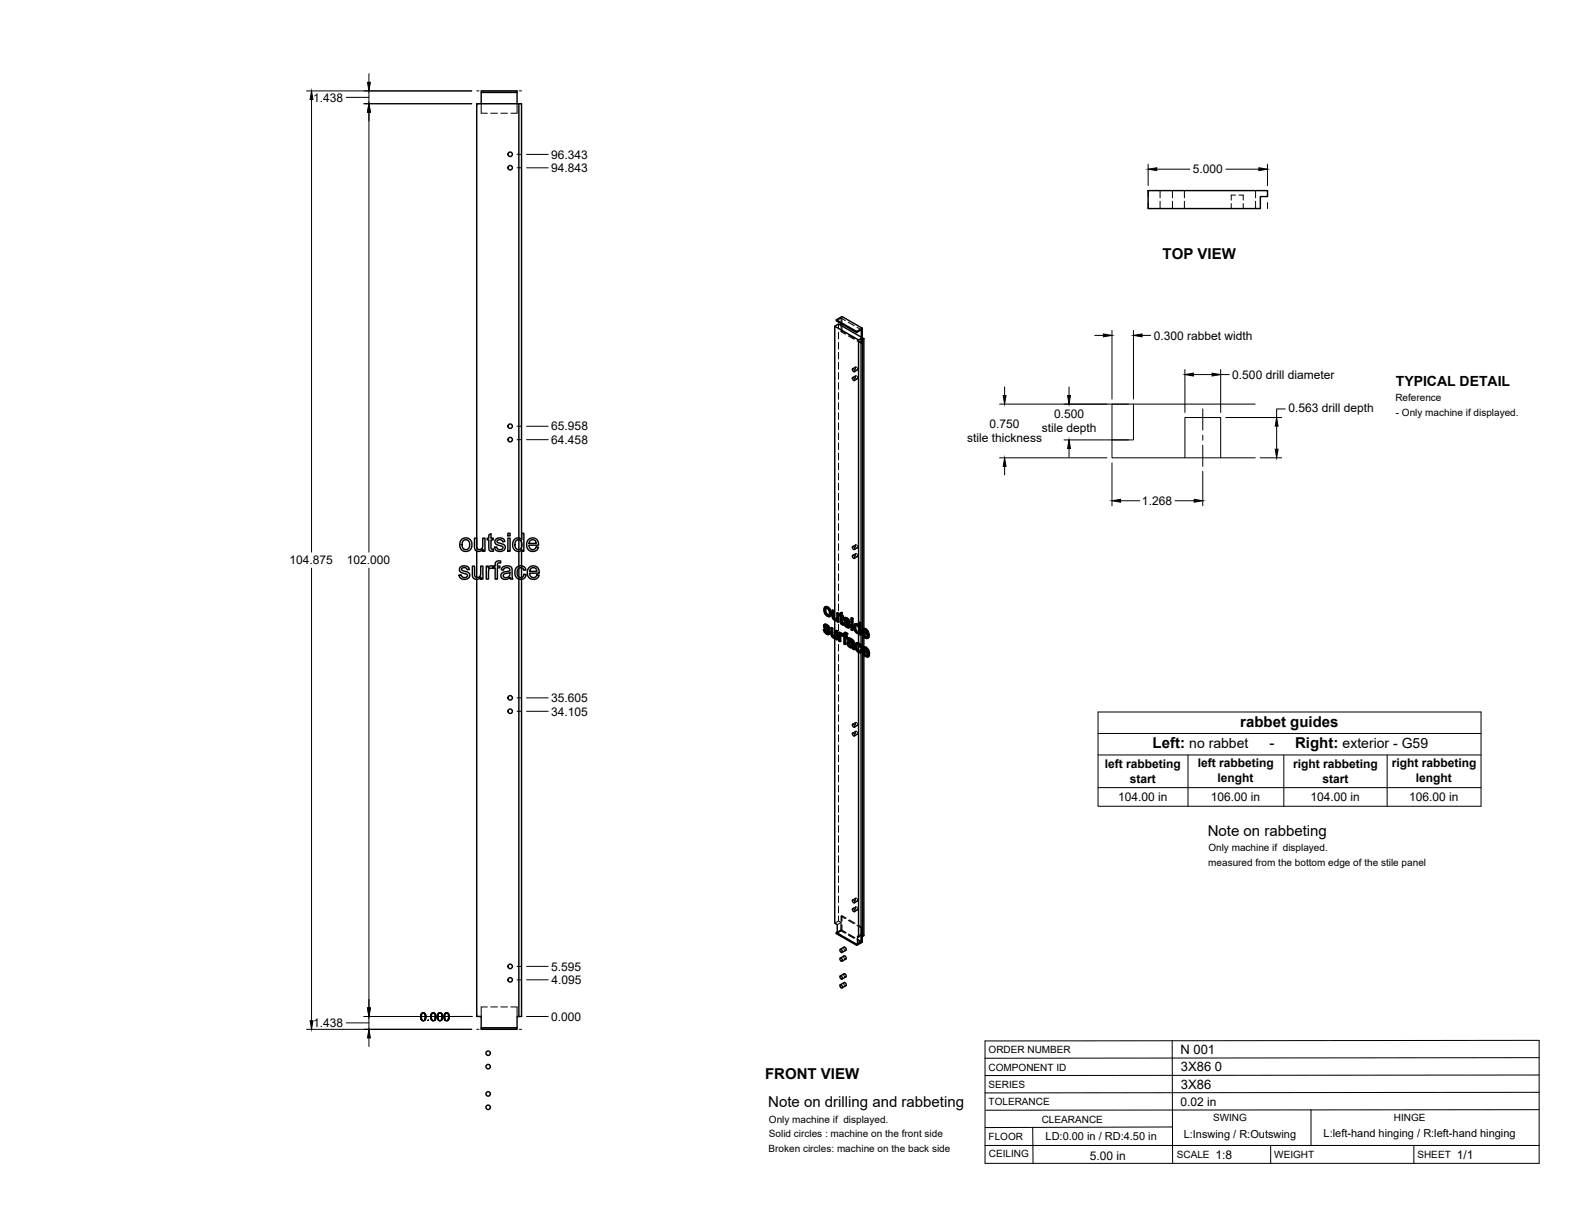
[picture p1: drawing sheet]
<svg xmlns="http://www.w3.org/2000/svg" width="559mm" height="432mm" viewBox="0 0 559 432" stroke-linecap="round" stroke-linejoin="round" font-family="sans-serif">
<!-- layer: Visible -->
<g fill="none" stroke="#000" stroke-width=".51">
<path d="M170.7 32.8v4M183.5 32.8h-12.8v-.6h12.8v4.6M184.1 36.8v154.1M407.4 67.6h42.3v2.1h-2.5v4.3h-39.8zM296.2 115.7l1.3-.7 9 5.1M296.7 113.5l2-1.2 7.2 4.2M298.4 114.8v.7M303.9 117.6l-7.2-4.1v.3l7.2 4.2M305.9 116.5l-2 1.1v.4l1.7-1v2.6M305.9 116.5v3.3M302.5 134l.6 .1 .2 .9-.6-.2zM302.5 130.8l.6 .2 .2 .8-.6-.1z"/>
<path d="M304.6 120.6l-8.4-4.9-.1 103.6-.2-.4h-.2v-2.1M304.6 120.6l.9-.5v108.8M304.6 120.6v101.1M305.5 120.1l.5 .3M306 120.4v102.7M306.5 120.1v102.8M306.5 120.1l-.5 .3M163.8 191.4l1-.5a2.33 2.33 0 0 1 2.6 2.9 2.33 2.33 0 0 1-3.8 1.1l-.4-1a2.67 2.67 0 0 1 .6-2.5zM164.3 191.9l.6-.4h.7l.9 .8 .1 1.5-.7 1.1h-1.2l-.6-.6-.2-1.4zM168.3 190.9h.8v2.6a1.14 1.14 0 0 0 1.2 1.5 1.14 1.14 0 0 0 1-1.6v-2.5h.8v4.7h-.7v-.7a1.63 1.63 0 0 1-2 .7 1.63 1.63 0 0 1-1.1-1.8zM169.1 195.5v9.4M173.4 189.8l.8-.5v1.6h.8v.7h-.8v3l.2 .2 .6 .1 .1 .6-.6 .1a1.04 1.04 0 0 1-1.1-1.4v-2.6h-.6v-.7h.6z"/>
<path d="M175.9 191.3l1.4-.4a1.54 1.54 0 0 1 1.8 1.2l-.8 .1a.96 .96 0 0 0-1-.8 .96 .96 0 0 0-.9 1l2.1 .7a1.42 1.42 0 0 1 .6 1.9 1.42 1.42 0 0 1-1.9 .6l-.9-.2-.7-.6-.2-.6 .8-.1a1.08 1.08 0 0 0 1.1 1 1.08 1.08 0 0 0 1.1-1.1l-1.9-.7a1.2 1.2 0 0 1-.6-2zM180.2 190.9h.8v4.7h-.8zM180.2 189.2h.8v.9h-.8zM182.5 191.4a1.72 1.72 0 0 1 2.6 .1v-2.3h.8v6.4h-.8v-.6a1.98 1.98 0 0 1-2.5 .2 1.98 1.98 0 0 1-.7-2.4zM183 191.9l.9-.4 .9 .4 .4 1.2-.2 1.2a1.26 1.26 0 0 1-1.7 .6 1.26 1.26 0 0 1-.6-1.6zM184.1 191.5v3.5M184.1 195.6v5.3M185 191.4v-154.6h-15.9v157.4M185 192.4v1.8M185 195.1v5.7M187.4 191.5a2.14 2.14 0 0 1 2.6-.4 2.14 2.14 0 0 1 1.1 2.3h-3.5l.2 .8a1.29 1.29 0 0 0 1.3 .8 1.29 1.29 0 0 0 1.1-.9l.9 .1-.5 .8a2.33 2.33 0 0 1-3.2 0 2.33 2.33 0 0 1-.2-3.1zM188.1 191.9l1.2-.4a1.27 1.27 0 0 1 1 1.3h-2.6z"/>
<path d="M302.5 197.1l.6 .1 .2 .9-.6-.2zM302.5 193.9l.6 .2 .2 .8-.6-.2zM163.3 201.3l1-.5h1a1.35 1.35 0 0 1 1.2 1.3l-.8 .1a1.01 1.01 0 0 0-.9-.8 1.01 1.01 0 0 0-1 .7l2.6 1.3a1.64 1.64 0 0 1-.3 1.9 1.64 1.64 0 0 1-2 .2l-.7-.3-.4-.6-.1-.5 .7-.1a1.09 1.09 0 0 0 1.1 1 1.09 1.09 0 0 0 1.1-1l-1.8-.8a1.18 1.18 0 0 1-.7-1.9zM167.6 200.9h.8v2.5a1.14 1.14 0 0 0 1.1 1.5 1.14 1.14 0 0 0 1-1.6v-2.4h.8v4.6h-.7v-.7a1.63 1.63 0 0 1-1.9 .7 1.63 1.63 0 0 1-1.1-1.8zM169.1 205.6v155.1h1.6v4M172.5 200.9h.7v.7a1.12 1.12 0 0 1 1.8-.6l.7-.1v-.5a1.33 1.33 0 0 1 .6-1.3 1.33 1.33 0 0 1 1.4 0l-.1 .7a.7 .7 0 0 0-.8-.1 .7 .7 0 0 0-.3 .7v.5h.9v.6h-.9v4h-.8v-4h-.7v-.4l-.2 .6a1.02 1.02 0 0 0-1.2 .1 1.02 1.02 0 0 0-.3 1.3v2.4h-.8zM178.2 201.4l1.4-.6 1.3 .1 .5 .4 .5 4.2h-.8l-.1-.6a1.75 1.75 0 0 1-2 .7 1.75 1.75 0 0 1-1.3-1.7l.8-.9 1.5-.3a.68 .68 0 0 0 .9-.6 .68 .68 0 0 0-.9-.7 1.11 1.11 0 0 0-1.4 .9l-.8-.1zM178.7 203.8l2-.6a1.19 1.19 0 0 1-.6 1.6 1.19 1.19 0 0 1-1.6-.7zM183.3 201.3a1.97 1.97 0 0 1 3.3 .9l-.8 .1a1.29 1.29 0 0 0-1.7-.7 1.29 1.29 0 0 0-.6 1.7l.1 .9 .6 .6a1.16 1.16 0 0 0 1.7-1l.8 .1-.4 1a2.1 2.1 0 0 1-2.6 .4 2.1 2.1 0 0 1-1-2.5zM184.1 201.6v3.1M184.1 205.5v155.2M185 205.5v155.2h-.9"/>
<path d="M185 201.4v3.5M187.7 201.4a2.15 2.15 0 0 1 2.5-.4 2.15 2.15 0 0 1 1.1 2.4h-3.4l.2 .7a1.29 1.29 0 0 0 1.2 .8 1.29 1.29 0 0 0 1.2-.9l.8 .1-.5 .8a2.34 2.34 0 0 1-3.2 0 2.34 2.34 0 0 1-.1-3.3zM188.3 201.8l.6-.4 .9 .1 .5 .6 .2 .6h-2.6zM292.7 215.3l.6-.1 .5 .2zM292.7 215.3l-.4 .6v1l.9 1.5a.93 .93 0 0 0 1.4 .1M292.8 216.6l.2 1M293 217.6l.2-.1 .6 .6-.3 .1zM293.1 215.8l-.1 .7M293.2 217.5l-.2-.9a.5 .5 0 0 1 .1-.8 .5 .5 0 0 1 .7 .4l.4 .7 .1 1-.2 .3h-.6M293.5 215.5l.9 .9 .2-.1 .4 1.3M293.8 218.1l.3 .1M293.8 215.4l.8 .9"/>
<path d="M294.4 216.4l.3 1.3 .3-.1-.2 .8M294.7 217.7l-.1 .8 .2-.1-.4 .3M295.3 216.6l.6 .1v2.2M295.7 219l.2 .5 .2-.2 .3 .3M295.9 219.5l.3 .3 .6-.1-.2 .2M295.9 216.7l-.6-.1v2.2l.3 .8 .5 .6M296.2 219.8l.4 .1M296.9 217.5l.7 .1v3l-.3 .2v-3M297.6 217.6l-.7-.1v1.9l-.3 .5M298.1 218h-.3v.4l.3 .2 .1 2.4 .4 .5 .7 .1-.1-.5-.4 .1M298.1 217.5l.7-.2v1M298.6 217.4v1.1l.6 .1"/>
<path d="M298.6 218.5l.6 .1-.2 .5v-.4M298.8 217.3l-.7 .2v.7l-.3-.2M298.8 219v1.8M299 219.1l-.4-.2v2h.3M299.6 219.2l.9 .1M299.8 219.9l.4 .3M299.9 219.1l-.4 .2M299.9 219.2l.6 .1 .6 .4M300 219.7v.1M300 220v-.2l-.2 .1 .1-.2 1.4 1.1M300.1 219.1l-.6 .2-.1 .6 1.5 1.9-.1 .5M300.3 219.4l.5 .4 .3-.1 .3 .5"/>
<path d="M300.8 219.8l.4 .5 .2-.1 .2 .5-.3 .1-.1-.5M302 219.3l.6 .1zM302 219.3v.6l.4 .2M302.6 219.4l-.2 .7v-.6M292.1 223.4l.5 .1M292.5 221.6l.9 .1M292.6 223.5l.2-.1 .2 .6-.2 .1zM292.7 222.3l.4 .3M292.7 222.5l1.4 1.1M292.7 221.5l-.3 .2M292.8 224.1l.5 .5h.5M292.8 221.6l.6 .1 .5 .4"/>
<path d="M292.8 223.4h-.7l.6 1.1 .8 .6 .7-.1M292.9 222.7l1.5 1.3M292.9 222.1h.1M292.9 222.4l-.2-.3 .6 .2 .5 .7 .4 .2M293 224l.5 .4M293 221.5l-.7 .3-.1 .6 1.5 1.7v.6M293.2 221.8l.5 .4 .2-.1 .4 .4M293.3 224.6l.4 .1M293.7 222.2l.4 .5 .2-.1 .1 .5-.2 .1-.1-.5M293.8 224.6l-.1 .1M293.9 223.7l.3 .4 .2-.1 .1 .5M294.2 224.1l.1 .5 .2-.1-.1 .4"/>
<path d="M294.3 224.6l-.1 .4 .2-.1-.3 .2M294.8 222.8l.7 .1v2.2M295.3 223.1v2.1l.2-.1 .2 .5M295.3 225.3l.2 .4 .2-.1 .3 .3M295.5 225.7l.3 .3h.6M295.5 222.9l-.7-.1 .1 2.6 .8 1h.8M295.8 226l.4 .1M296.2 226.5v101.1l.9 .5v2.6l-.4 .2v.4l7.2 4.1v-.4l-7.2-4.1M296.2 220.2v5.7M296.4 226l-.2 .1M296.4 225.9l-.2 .2M296.5 223.8l.7 .1v3l-.3 .1v-3"/>
<path d="M296.5 226.4v.4l.4 .2M296.5 226.4l-.1 .1M297 220.1l-.9 .1M297 220.1v.5l.3 .2M297 220.1l-.2 .1M297.2 223.9l-.7-.1-.1 2.1M297.6 224.4l.6 .1v.4l.3-.2M298 224.6v.5l.8-.3M298.1 225.5l.2 2-.2 .2v-1.6M298.2 224.5l-.6-.1v3l.5 .3M298.3 224.8h.5l.4 .3M298.4 225.3v.1"/>
<path d="M298.6 224.9l.4 .4M298.6 220.9l.4 .2M298.7 221.1h.5M298.9 225.7l-.7-.3 .1 .6M299 221.3l.1 .5M299 225.2v.4l.4 .2v2.6l.4 .3M299 225.4l-.1 .3M299 225.6l-.1 .1M299.3 221l.4 .1M299.7 224.5h.7l.4 .3M299.7 221.1l.2-.1 .2 .6-.2 .1zM299.8 220.1l1.5 1.1"/>
<path d="M299.8 225.7l.8 .1-.2 .6v-.4M299.9 224.4l-.3 .1M299.9 221.7l.5 .5h.5M299.9 221l-.4-.1a1.37 1.37 0 0 0 .8 1.6l1 .2M300 220.3l1.5 1.3M300.1 225.1v.5M300.1 226.2v2.4l-.3 .1v-2.6l.6 .3M300.1 224.6l.7 .2-.3 .5v-.4M300.1 221.6l.5 .4M300.4 224.5l-.9 .1-.1 .8-.4-.2h.4M300.4 222.2l.4 .1M300.5 225.3l-.6-.2-.1 .6 .8 .1"/>
<path d="M300.9 227.8l.5-.1 1 .3M300.9 222.3h-.1M301 228.6l.2 .4 .2-.1 .4 .3M301 221.3l.3 .4 .2-.1 .1 .5M301.1 228.3l.3 .6M301.1 227.7l-.3 .1M301.1 227.1l.2-.1-.2 .3zM301.2 229l.3 .3h.7M301.2 228.3h-.1M301.2 226.5l.8 .1 .6 .4M301.2 228.3h.2a.76 .76 0 0 1 .9 .9l-.3 .3M301.3 228.3l-.1 .1"/>
<path d="M301.3 227l.9 .5a.37 .37 0 0 1 .2 .6 .37 .37 0 0 1-.6-.1l-.6-.2M301.3 221.7l.1 .5 .2-.1-.1 .4M301.4 227.7l-.8 .2 .1 1.1 .9 .7 .8 .1 .1 .4 .4 .3M301.4 222.2l-.1 .5 .2-.2-.3 .2M301.4 226.4l-.5 .1M301.5 229.3h.8M301.8 226.7l1.1 .7M302 220.4l.6 .1zM302 220.4v3l.4 .3M302 226.6l-.6-.2-.5 .1-.3 .5 .5 .3M302.3 227.1l.3 .4 .3-.1 .1 .4M302.6 220.5v3l-.2 .2v-3"/>
<path d="M302.6 227.5l.2 .5 .2-.1 .1 2M302.8 228v2.1l.3-.2 .1 .5-.3 .1-.1-.4M303.4 222.7l.2 1M303.4 221.4h.8l.5 .4M303.6 222l.6 .1 .5 1v1l-.3 .3-.3-.1M303.6 222l-.2 .7 .2-.1 .2 1M303.6 223.7l.2-.1 .5 .6h-.3zM303.6 221.9v.1M303.7 221.3l-.4 .2M303.8 221.9l-.2 .7M303.8 229.5l.2 .9 .2-.1 .6 .6M303.9 228.1l1 .1 .6 .6"/>
<path d="M303.9 228.1l-.2 .1M304 230.5l.5 .5h.6M304 221.5l.7 .3M304.1 228l-.2 .1M304.2 228.6l-.2 .7M304.2 221.4l-.5-.1a2.06 2.06 0 0 0 .1 3.2l.6 .3 .4-.1M304.5 228.3l.7 .7 .3-.2 .3 .9-.2 .2-.4-.9M304.6 228.7l.6 1 .4 .2M304.6 228.7h-.6l-.2 .4 .4 1.2M304.6 222.7v1.5h-.3M304.6 228.8v2M304.6 231.5v100.9"/>
<path d="M304.7 220.9l.7 .1v4.1l-.2 .2v-4.2M304.8 228.2l-.9-.1a2.18 2.18 0 0 0 .7 3.4l.7 .1M304.8 224.7v.3l.4 .3M304.8 224.7l-.2 3.4M305.2 230.7l.4 .3M305.4 221l-.7-.1v1.5l-.3-.5M305.5 231.4v100.5l-.9 .5M305.5 229.8v.8M305.6 231l.2-.2-.5 .8zM305.8 230.8l-.4-.3-.4 .6-.5-.1M306 223.1h1.1l.9 .9M306 225.4v4.5"/>
<path d="M306 231.7v100.5M306.2 229.7l1.1-.1 .8 .9M306.3 230.6l1.5 .9-.5-1.1a.51 .51 0 0 0-.6-.3 .51 .51 0 0 0-.4 .5l.3-.1 1.1 .7M306.4 225.4l.6 .6 .6-.1M306.4 223.6l.8 .2 .5 1.1-1.5-.8M306.4 223.6l-.2 .5 .2-.2 1.2 .7M306.4 224.6l.2 .7M306.5 232.4v99.6l-.5 .2M306.5 224.7v.2M306.5 226v3.5M306.6 223.5l-.2 .4 .1-.3M306.6 231.2l.2 .6"/>
<path d="M306.6 231.9l.5 .6h.6M306.7 230.1l-.1 .4M306.9 223.2l.9 .9 .2-.1 .3 1.3M307 226h.4M307.1 229.8l.8 .9 .2-.2 .4 1.4M307.1 232.5l.4 .1M307.1 223.1l-.6-.2-.6 .5v1.8l.6 .9 .8 .4h.5l.5-.6M307.3 229.6l-.6-.1-.7 .4v1.6l.6 1.1 .9 .5h.3l.7-.6M307.5 226h-.1M307.6 232.5l-.1 .1M307.6 225.7l.5 .4M307.8 224.1l.3 1.4 .2-.2-.2 .2"/>
<path d="M307.8 232.3l.5 .3M307.9 230.7l.4 1.3 .2-.1-.2 .1M308.1 225.6l-1.9-1.1 .2 .9 .2-.1 .6 .5M308.3 232.2l-2-1.2 .3 .9 .2-.1 .5 .6M308.3 225.9l-.5 .6M308.3 225.9l-.4-.3-.5 .4M308.5 232.5l-.5 .5M308.5 232.5l-.5-.3-.5 .4M302.5 257l.6 .1 .2 .9-.6-.2zM302.5 260.1l.6 .2 .2 .8-.6-.2zM302.5 319.3l.6 .2 .2 .8-.6-.2zM298 336.9l.7 .2 .1 .8-.6-.2z"/>
<path d="M298.1 340l1.6-.9 .5 .7-.1 .5M298.1 336.8l1.6-.8 .5 .7-.1 .5M300.1 337.2l-1.4 .7M302.5 322.4l.6 .2 .2 .8-.6-.2zM305.5 331.9l.5 .3M305.6 332v2.4l-1.4 .8v-3l.4 .2M305.6 334.1l-1.7 .9M305.9 332.1v2.1l-2 1.2M298 346.3l.7 .2 .1 .8-.6-.2zM298 349.5l.7 .1 .1 .9-.6-.2zM298 340l.7 .2 .1 .8-.6-.2zM299.5 345.5l-1.4 .8"/>
<path d="M299.5 348.6l-1.4 .8M299.5 345.5l.6 .4v.7M299.5 348.6l.6 .4v.7M300.1 346.6l-1.4 .8M300.1 349.7l-1.4 .8M300.1 340.3l-1.4 .8M170.7 364.7h12.8v.5h-12.8zM184.1 360.7h-.6v4"/>
<circle cx="181" cy="59.5" r=".79"/>
<circle cx="181" cy="54.7" r=".79"/>
<circle cx="181" cy="151.2" r=".79"/>
<circle cx="181" cy="156" r=".79"/>
<circle cx="181" cy="247.6" r=".79"/>
<circle cx="181" cy="252.4" r=".79"/>
<circle cx="181" cy="342.9" r=".79"/>
<circle cx="181" cy="347.7" r=".79"/>
<circle cx="173.2" cy="378.4" r=".79"/>
<circle cx="173.2" cy="373.7" r=".79"/>
<circle cx="173.2" cy="388.1" r=".79"/>
<circle cx="173.2" cy="392.9" r=".79"/>
</g>
<!-- layer: Hidden -->
<g fill="none" stroke="#000" stroke-width=".35">
<path d="M170.7 36.8v3.4h2.2M183.5 36.8v3.4h-2.2M174.1 40.2h2.4M177.7 40.2h2.4M411.6 67.6v2.6M411.6 71.4v2.6M416 67.6v2.6M416 71.4v2.6M420.2 67.6v2.6M420.2 71.4v2.6M436.8 72.2v1.8M438.4 69.2h-1.6v1.8"/>
<path d="M439.6 69.2h1.5v1.8M441.1 72.2v1.8M445.5 67.6v2.6M445.5 71.4v2.6M297.5 115v1.7M297.5 117.9v2.4M298.4 112.9v1.9M298.4 115.5v2.2M298.4 112.9l-1.7 .9M298.4 112.9l1.5 .8M298.7 117.5l-.3 .2 1.5 .9M298.7 112.3v2"/>
<path d="M298.7 115.5v2M298.7 117.5l1.5 .9M301 114.3l2 1.2M301 119.2l2 1.2M301.3 119l2.1 1.2M304.1 116.1l1.5 .9M305.6 119.6v2.2l.3-.2v-1.8M297.5 121.5v2.3M297.5 125v2.4M297.5 128.6v2.4M297.5 132.2v2.4M297.5 135.7v2.4"/>
<path d="M297.5 139.3v2.4M303.5 133.4a.56 .56 0 0 1 .7 .3 .56 .56 0 0 1-.3 .7l-.4-.5zM303.5 130.3a.58 .58 0 0 1 .7 .3 .58 .58 0 0 1-.3 .7l-.4-.5zM303.6 133.3l-1 .6M303.6 130.2l-1 .6M304.1 120.9l1.5 .9M304.2 134.4l-1 .6M304.2 131.3l-1 .6M304.4 120.8l1.5 .8M297.5 142.9v2.4M297.5 146.5v2.3M297.5 150v2.4"/>
<path d="M297.5 153.6v2.4M297.5 157.2v2.4M297.5 160.7v2.4M297.5 164.3v2.4M297.5 167.9v2.4M297.5 171.5v2.3M297.5 175v2.4M297.5 178.6v2.4M169.1 194.2v1.3M184.1 190.9v.6M184.1 195v.6M185 191.4v1"/>
<path d="M185 194.2v.9M297.5 182.2v2.4M297.5 185.7v2.4M297.5 189.3v2.4M297.5 192.9v2.4M297.5 196.5v2.3M303.5 196.5a.56 .56 0 0 1 .7 .3 .56 .56 0 0 1-.3 .7l-.4-.5zM303.5 193.4a.58 .58 0 0 1 .7 .3 .58 .58 0 0 1-.3 .7l-.4-.5zM303.6 196.4l-1 .6M303.6 193.3l-1 .6M304.2 197.5l-1 .6M304.2 194.4l-1 .6"/>
<path d="M169.1 204.9v.7M184.1 200.9v.7M184.1 204.7v.8M185 200.8v.6M185 204.9v.6M292.5 216.2l.4 1.4-.3 .1M292.9 217.6l.9 .9-.3 .1M292.9 215.2l-.6 1.2M293.1 215.8l-.1 .1M293.2 215.8h.6l-.3 .1M293.8 215.8l.5 .6-.2 .1M293.8 218.5l.6 .2-.2 .1"/>
<path d="M294.3 218.1l-.2 .1M294.3 216.4l.2 .8-.2 .3M294.5 217.4l-.4 .8M294.6 218.6l-.2 .1M295.5 216.4v2.4l-.2 .1M295.5 218.8l.1 .4-.2 .2M295.6 219.2l.3 .5-.2 .1M296.2 219.4l-.1 .8 .3-.2-.5-.3M296.8 219.7h.1M296.9 219.7l-.2 .1M297.1 219.5l-.3 .2M297.1 217.4v1.8l-.3 .5"/>
<path d="M297.2 220l-.2 .6M297.5 200v2.4M297.5 203.6v2.4M297.5 207.2v2.4M297.5 210.8v2.3M297.5 214.3v2.4M297.5 217.9v2.4M298 218.3l.3 .2-.2 .1M298 217.9l-.2 .5M298.1 218l.2 .1M298.3 218.5l.1 2.4-.2 .1M298.3 217.3l-.2 .9"/>
<path d="M298.6 218.9l.2-.2v.3M298.8 218.7l.4 .3M299.6 219.6l.1 .4-.3 .2M299.6 219.2l-.3 .5M299.8 219.1l-.4 .3M300.1 219.6l-.1 .1M300.1 219.6l.4 .1-.2 .1M300.5 219.7l.4 .4-.2 .1M302.2 219.1l-.2 .8M302.2 219.7l.4 .3M292.4 223.2l.3 1-.2 .1M292.4 222l.1 .4-.2 .1"/>
<path d="M292.5 221.6l-.3 .5M292.5 222.4l.3 .5-.2 .1M292.7 221.5l-.4 .3M292.7 224.2l.8 .7-.2 .1M292.8 222.1l.2-.1-.1 .1M292.8 222.9l1.1 1-.2 .2M292.9 222l-.2 .1M293 222l.4 .1-.2 .1M293.4 222.1l.4 .3-.2 .2M293.5 224.9l.5 .1-.2 .2M293.8 222.4l.2 .5-.2 .1M293.9 224.5l-.1 .1"/>
<path d="M293.9 223.9l.2 .4-.2 .1M294 222.9l.4 .2M294.1 224.3l-.2 .2M294.3 225h-.3M295 222.7l.1 2.3-.2 .1M295.1 225l.1 .5-.2 .1M295.2 225.5l.3 .4-.2 .1M295.5 225.9l.4 .4-.2 .1M295.9 226.3l.9-.1-.2 .1M296.2 225.9v.6M296.4 220h.8l-.2 .1M296.4 226h.1"/>
<path d="M296.5 225.9l-.2 .2M296.7 225.8l-.3 .2M296.7 223.6v1.9l-.3 .4M296.8 226.2l-.3 .6M296.8 226.7l.4 .2M297.2 220.4l.4 .2M297.5 221.5v2.4M297.5 225v2.4M297.5 228.6v2.4M297.5 232.2v2.4M297.5 235.8v2.3M297.5 239.3v2.4"/>
<path d="M297.9 224.3v3l-.3 .1M297.9 227.3l.4 .2M298.2 224.9v.1M298.4 220.9l.2 .3-.2 .1M298.4 224.7l-.4 .4M298.5 225.3h-.1M298.5 225.2l.3 .1-.2 .1M298.6 221.2l.4 .3-.3 .1M298.8 225.3l.3 .3M299 221.5l.3 .1M299 225.4l.2-.2-.1 .4M299.1 225.6h-.1"/>
<path d="M299.2 225.1l-.2 .2M299.2 225.5l.4 .2-.2 .1M299.2 225.2l-.2 .4M299.4 225.2l.2 .1M299.5 220.9l.3 .9-.2 .1M299.6 225.7v2.6l-.2 .1M299.6 228.3l.5 .3M299.7 220l.3 .5-.3 .1M299.7 224.6l-.1 .7-.2 .1M299.8 224.4l-.4 .3M299.8 221.8l.8 .7-.2 .1M299.8 226.1l.3-.1v.2"/>
<path d="M299.9 225.1h.2M300 220.5l1.1 1.1-.3 .1M300.1 226l.5 .3M300.1 225h.3l-.2 .1M300.4 225l.3 .2M300.6 222.5l.6 .2-.3 .1M300.8 228.2l.2 .7-.2 .1M300.8 226.9l.5 .3M300.9 227.8l-.4 .5M300.9 220.1l.2 .4-.2 .2M301 227.7l-.4 .2M301 228.9l.7 .7-.3 .1"/>
<path d="M301 226.5l-.4 .5M301.1 222.1l-.2 .1M301.1 222.1l-.2 .2M301.1 221.6l.1 .3-.2 .1M301.1 226.4l-.3 .2M301.1 220.5l.5 .2M301.2 221.9l-.1 .2M301.3 228.2h.2zM301.3 228.2v.1M301.3 228.2l-.2 .1M301.3 227h.1M301.4 222.6l-.2 .1"/>
<path d="M301.5 228.2l1.1 .3-.2 .1M301.5 226.9l.5 .1-.3 .1M301.7 229.6l.5 .1-.3 .1M302 227l.5 .5-.3 .1M302.2 229.7h.4l-.2 .1M302.2 220.3v3l-.2 .1M302.2 223.3l.4 .2M302.4 228l.2 .1M302.4 229.3l-.2 .1M302.5 227.5l.1 .5-.2 .1M302.5 229.2l-.2 .1M302.6 228.5l-.1 .6-.2 .2"/>
<path d="M302.6 228l-.2 .2M302.6 229.7l.1 .4-.2 .1M302.7 230.1l.5 .3M303.1 222.3l.2 .9-.2 .2M303.3 221.6l-.4 .9M303.3 223.2l.4 .8-.2 .2M303.5 221.3l-.5 .4M303.6 229.1l.3 1.3-.2 .2M303.7 224l.5 .6-.2 .1M303.7 228.3l-.3 .9M303.8 221.8h.5l-.2 .2M303.8 221.8l-.2 .1"/>
<path d="M303.8 221.8v.1M303.9 230.4l.9 .9-.3 .2M303.9 228.1l-.4 .4M304.2 228.6l-.2 .1M304.2 224.6l.8-.1-.2 .1M304.3 221.8l.5 .6-.2 .2M304.6 228.1v.6l.2-.1h-.6M304.6 221.7v1M304.6 230.8v.7M304.7 221.8l.2 .4M304.8 228.6l.4 .4-.3 .1M304.8 224.2l-.2 .6"/>
<path d="M304.8 222.4l.2 1.1-.2 .1M304.9 220.7v1.5l-.2 .2M305 223.5l-.4 .8M305 224.5l-.2 .5M305 224.9l.4 .2M305.2 229l.2 .6-.2 .1M305.2 231h-.1M305.4 229.6l.4 .1M305.4 230.5l-.4 .6M305.5 230.6v.9l-.7-.2M305.5 228.9v.9M305.9 224l.4 1.3-.3 .1"/>
<path d="M306 223.1v2.3M306 229.9v1.8M306.1 230.5l.3 1.4-.2 .1M306.2 224.5l.2-.2v.3M306.3 225.3l.9 1-.2 .1M306.3 223l-.6 1.1M306.3 231l.2-.1 .1 .3M306.4 224.3l1.9 1.2M306.4 231.9l.9 .9-.2 .1M306.4 229.6l-.5 1.1M306.5 222.9l.1 .6M306.5 224v.7"/>
<path d="M306.5 224.9v1.1M306.5 229.5v2.9M306.5 230.9l2 1.1M306.6 223.5h.6l-.3 .1M306.7 230.1h-.1M306.8 230l.5 .1-.2 .1M307.2 223.5l.5 .5-.2 .2M307.2 226.3l.7 .1-.2 .1M307.3 230.1l.5 .6-.2 .1M307.3 232.8l.8 .2-.3 .1M307.6 225.9h.1M307.6 225.9l-.1 .1"/>
<path d="M307.6 224.6l.3 .2M307.7 225.9l-.3 .1M307.7 232.5h.1M307.7 224.1l.2 .7-.2 .1M307.7 231.2l.3 .1M307.7 232.5h-.1M307.8 230.7l.2 .6-.2 .2M307.9 225.6l-.3 .3M308 232.2l-.3 .3M308 226.4h-.1M308.2 232.9l-.1 .1M297.5 242.9v2.4"/>
<path d="M297.5 246.5v2.4M297.5 250v2.4M297.5 253.6v2.4M297.5 257.2v2.4M303.5 259.5a.58 .58 0 0 1 .7 .3 .58 .58 0 0 1-.3 .8l-.4-.5zM303.5 256.4a.58 .58 0 0 1 .7 .3 .58 .58 0 0 1-.3 .8l-.4-.5zM303.6 259.5l-1 .5M303.6 256.3l-1 .6M304.2 257.5l-1 .5M297.5 260.8v2.3M297.5 264.3v2.4M297.5 267.9v2.4"/>
<path d="M297.5 271.5v2.4M297.5 275v2.4M297.5 278.6v2.4M304.2 260.6l-1 .5M297.5 282.2v2.4M297.5 285.8v2.3M297.5 289.3v2.4M297.5 292.9v2.4M297.5 296.5v2.4M297.5 300.1v2.3M297.5 303.6v2.4M297.5 307.2v2.4"/>
<path d="M297.5 310.8v2.3M297.5 314.3v2.4M297.5 317.9v2.4M303.5 318.7a.58 .58 0 0 1 .7 .3 .58 .58 0 0 1-.3 .8l-.4-.5zM303.6 318.7l-1 .6M304.2 319.8l-1 .6M296.2 327.6l1.3-.8 .9 .5-1.3 .8M297.5 321.5v2.4M297.5 325.1v1.7M298.4 328.1v1.8l-1.3 .8v.4l1.5 .8M298.4 326.9v-1.8l.3-.2v2M298.4 327.3v3l-1.3 .8"/>
<path d="M298.4 329.9l1.8 1.1M298.4 325.1l1.5 .9M298.4 330.3l1.5 .9M298.7 328.1v2l-2 1.2M298.7 324.9l1.5 .9M299.5 339.2a.73 .73 0 0 0 .6 1.1M299.5 336.1a.74 .74 0 0 0 .6 1.1M299.6 332.5l2.1 1.2M301 331.4l2 1.2M301 326.6l2 1.1M301 331.8l2 1.2M301.3 326.4l2.1 1.2"/>
<path d="M301.3 331.6l2.1 1.2M302.7 334.3l1.5 .9M303.5 321.8a.56 .56 0 0 1 .7 .3 .56 .56 0 0 1-.3 .8l-.4-.5zM303.6 321.8l-1 .6M304.1 328.3l1.5 .9 .3-.2M304.1 333.2l1.5 .9M304.1 333.5l1.5 .9M304.2 322.9l-1 .6M304.4 333.4l1.5 .8M304.4 328.2l1.5 .8M305.6 329.2v2.8M305.9 329v3.1"/>
<path d="M306.5 332l-.9-.6-1.4 .8M172.9 357.3h-2.2v3.4M174.1 357.3h2.4M177.7 357.3h2.4M181.3 357.3h2.2v3.4M299.5 345.5a.74 .74 0 0 0 .6 1.1M299.5 348.6a.74 .74 0 0 0 .6 1.1"/>
</g>
<!-- layer: Reference -->
<g fill="none" stroke="#000" stroke-width=".35">
<path d="M169.1 32.2h.8M169.9 36.8h-.8v.8M184.2 36.8h.8v.8M184.2 32.2h.8M183.5 54.8h1.5M183.5 59.5h1.5M407.4 67.6v2.1M407.4 71.9v2.1M449.7 67.6v2.1M449.7 71.9v2.1M183.5 151.2h1.5M183.5 156h1.5"/>
<path d="M402.1 143.4v12.7h-7.6M445.3 143.4h-50.8v19h50.8M420.4 162.4v-14.3h12.7v14.3M183.5 247.6h1.5M183.5 252.4h1.5M169.1 359.9v.8h.8M183.5 342.9h1.5M183.5 347.7h1.5M185 359.9v.8h-.8M169.1 360.7h1.6zM169.1 365.2h.8M184.2 365.2h.8"/>
</g>
<!-- layer: Hidden Narrow -->
<path d="M295.5 218.3l-.2 .1M297.1 219l-.2 .1M293.5 223.5l-.2 .1M295 224.5l-.2 .2M296.7 225.2l-.2 .2M298.3 220.2l-.2 .1M299.6 225l-.2 .1M300.6 221.1l-.2 .2M301.9 228.3l-.3 .1M302.6 228.7l-.2 .1" fill="none" stroke="#000" stroke-width=".35"/>
<!-- layer: Visible Narrow -->
<path d="M295.9 218.4l-.2 .1M293.5 222.9l-.2 .2M295.5 224.6l-.2 .1M298.8 220.5l-.2 .1M300.1 225.3l-.3 .1M300.6 220.6l-.2 .1M301.8 227.8l-.2 .1M303 228.3l-.2 .2M303 229l-.2 .1" fill="none" stroke="#000" stroke-width=".35"/>
<!-- layer: Titleblock -->
<path d="M349.5 369.3l196.6-.2v43.7h-196.6zM415.9 369.3l.1 43.5M546.1 375.3l-196.6 .2M416 399.9l-66.5 .2M465.1 393.7v12.7M546.1 393.7l-196.3 .2M546.1 387.6l-196.6 .2M546.1 381.4l-196.6 .2M349.5 406.4h196.6M366.4 400l.1 12.8M450.8 406.4v6.4M501.6 406.4v6.4" fill="none" stroke="#000" stroke-width=".36"/>
<!-- layer: Custom Tables -->
<path d="M389.6 252.6h135.9v33.5h-135.9zM389.6 260.2h135.9M389.6 267.9h135.9M389.6 279.5h135.9M421.5 267.9v18.2M455.5 267.9v18.2M492.1 267.9v18.2" fill="none" stroke="#000" stroke-width=".35"/>
<!-- layer: FD_Dimensions -->
<g fill="none" stroke="#000" stroke-width=".35">
<path d="M108.8 32.3h58.6M110.5 35.3v160.6M122.8 34.5h8.1M129.1 36.8h38.3M130.9 26.2v3M130.9 32.3v4.5M130.9 39.9v156M186.8 54.8h7.7M186.8 59.5h7.7M407.4 58.3v7.6M449.7 58.3v7.6M410.4 60h11.7"/>
<path d="M434.9 60h11.7M388.4 119h3.1M394.5 117.2v24.4M402.1 117.2v24.4M405.2 119h3M356.4 137.3v3M379.3 137.3v3M420.4 131.1v15.3M423.4 132.9h6.6M433.1 131.1v15.3M433.1 132.9h3M186.8 151.2h7.7"/>
<path d="M186.8 156h7.7M354.6 143.4h45.8M377.5 156.1h22.9M379.3 159.1v3.1M434.9 148.1h19.8M452.9 151.2v8.2M456 145.1h-3.1v3M354.6 162.4h38.1M356.4 165.5v3M394.5 164.2v15.3M397.6 177.7h6.8M416.9 177.7h6.8"/>
<path d="M426.7 167.3v12.2M447.1 162.4h7.6M110.5 201.6v160.6M130.9 201.6v156M186.8 247.6h7.7M186.8 252.4h7.7M186.8 342.9h7.7M186.8 347.6h7.7M108.8 365.2h58.6M122.8 362.9h8.1M129.1 360.7h38.3M130.9 360.7v4.5"/>
<path d="M130.9 368.3v3M186.8 360.7h7.7"/>
</g>
<g fill="#000" stroke="#000" stroke-width=".35">
<path d="M110.5 32.3l.5 3h-1zM130.9 36.8l.5 3.1h-1zM130.4 29.2h1l-.5 3.1zM407.4 60l3-.5v1zM446.6 59.5l3.1 .5-3.1 .5zM391.5 118.5l3 .5-3 .5zM402.1 119l3.1-.5v1zM420.4 132.9l3-.5v1zM430 132.4l3.1 .5-3.1 .5zM355.9 140.3h1l-.5 3.1zM379.3 156.1l.5 3h-1zM378.8 140.3h1l-.5 3.1z"/>
<path d="M452.4 159.4h1.1l-.6 3zM452.9 148.1l.6 3.1h-1.1zM356.4 162.4l.5 3.1h-1zM394.5 177.7l3.1-.5v1zM423.7 177.2l3 .5-3 .5zM130.4 357.6h1l-.5 3.1zM110 362.2h1l-.5 3zM130.9 365.2l.5 3.1h-1z"/>
</g>
<!-- layer: Smart Centers -->
<path d="M426.7 145.1v7.5M426.7 154.4v1.8M426.7 158v7.5" fill="none" stroke="#000" stroke-width=".35"/>
<g font-size="5.3">
<text x="412.5" y="92">TOP VIEW</text>
<text x="440" y="257.8">rabbet guides</text>
<text x="408.9" y="265.4">Left: no rabbet</text>
<text x="450.4" y="265.4">-</text>
<text x="459.5" y="265.4">Right: exterior - G59</text>
<text x="428.5" y="296.6">Note on rabbeting</text>
<text x="271.4" y="382.7">FRONT VIEW</text>
<text x="272.6" y="392.9">Note on drilling and rabbeting</text>
</g>
<text font-size="5" x="495.2" y="136.9">TYPICAL DETAIL</text>
<g font-size="4.6">
<text x="418.8" y="373.8">N 001</text>
<text x="419" y="380.1">3X86 0</text>
<text x="419" y="386.2">3X86</text>
</g>
<g font-size="4.3">
<text x="111.1" y="36">1.438</text>
<text x="195.6" y="56.3">96.343</text>
<text x="195.6" y="61">94.843</text>
<text x="423.2" y="61.5">5.000</text>
<text x="409.3" y="120.5">0.300 rabbet width</text>
<text x="437.2" y="134.4">0.500 drill diameter</text>
<text x="374" y="148.3">0.500</text>
<text x="457.1" y="146.2">0.563 drill depth</text>
<text x="195.6" y="152.7">65.958</text>
<text x="351.1" y="151.8">0.750</text>
<text x="369.7" y="153.4">stile depth</text>
<text x="195.6" y="157.5">64.458</text>
<text x="343.2" y="157">stile thickness</text>
<text x="405.2" y="179.2">1.268</text>
<text x="102.7" y="200.2">104.875</text>
<text x="123.1" y="200.2">102.000</text>
<text x="195.6" y="249.1">35.605</text>
<text x="195.6" y="253.9">34.105</text>
<text x="392" y="272.6">left rabbeting</text>
<text x="425" y="272.2">left rabbeting</text>
<text x="458.8" y="272.6">right rabbeting</text>
<text x="493.8" y="272.2">right rabbeting</text>
<text x="400.9" y="277.7">start</text>
<text x="432" y="277.3">lenght</text>
<text x="469.2" y="277.7">start</text>
<text x="502.3" y="277.3">lenght</text>
<text x="396.7" y="284.3">104.00 in</text>
<text x="429.6" y="284.3">106.00 in</text>
<text x="465" y="284.3">104.00 in</text>
<text x="500" y="284.3">106.00 in</text>
<text x="195.6" y="344.4">5.595</text>
<text x="195.7" y="349.1">4.095</text>
<text x="111.1" y="364.4">1.438</text>
<text x="149.1" y="362.1">0.000</text>
<text x="195.6" y="362.1">0.000</text>
<text x="418.8" y="392.4">0.02 in</text>
<text x="386.7" y="411.6">5.00 in</text>
<text x="431.3" y="411.1">1:8</text>
<text x="516.9" y="411.1">1/1</text>
</g>
<g font-size="3.9">
<text x="371" y="404.5">LD:0.00 in / RD:4.50 in</text>
<text x="420" y="403.6">L:Inswing / R:Outswing</text>
<text x="469.6" y="403.6">L:left-hand hinging / R:left-hand hinging</text>
</g>
<g font-size="3.5">
<text x="495.1" y="142.4">Reference</text>
<text x="495.2" y="147.5">- Only machine if displayed.</text>
<text x="428.7" y="302.1">Only machine if displayed.</text>
<text x="428.7" y="307.2">measured from the bottom edge of the stile panel</text>
<text x="350.8" y="373.6">ORDER NUMBER</text>
<text x="350.8" y="379.9">COMPONENT ID</text>
<text x="350.8" y="386.1">SERIES</text>
<text x="350.8" y="392.2">TOLERANCE</text>
<text x="272.8" y="398.4">Only machine if displayed.</text>
<text x="369.6" y="398.4">CLEARANCE</text>
<text x="430.4" y="397.8">SWING</text>
<text x="494.5" y="397.6">HINGE</text>
<text x="272.8" y="403.5">Solid circles : machine on the front side</text>
<text x="350.8" y="404.5">FLOOR</text>
<text x="272.7" y="408.6">Broken circles: machine on the back side</text>
<text x="350.8" y="410.5">CEILING</text>
<text x="417.5" y="410.9">SCALE</text>
<text x="452.1" y="410.9">WEIGHT</text>
<text x="502.9" y="410.9">SHEET</text>
</g>
</svg>
